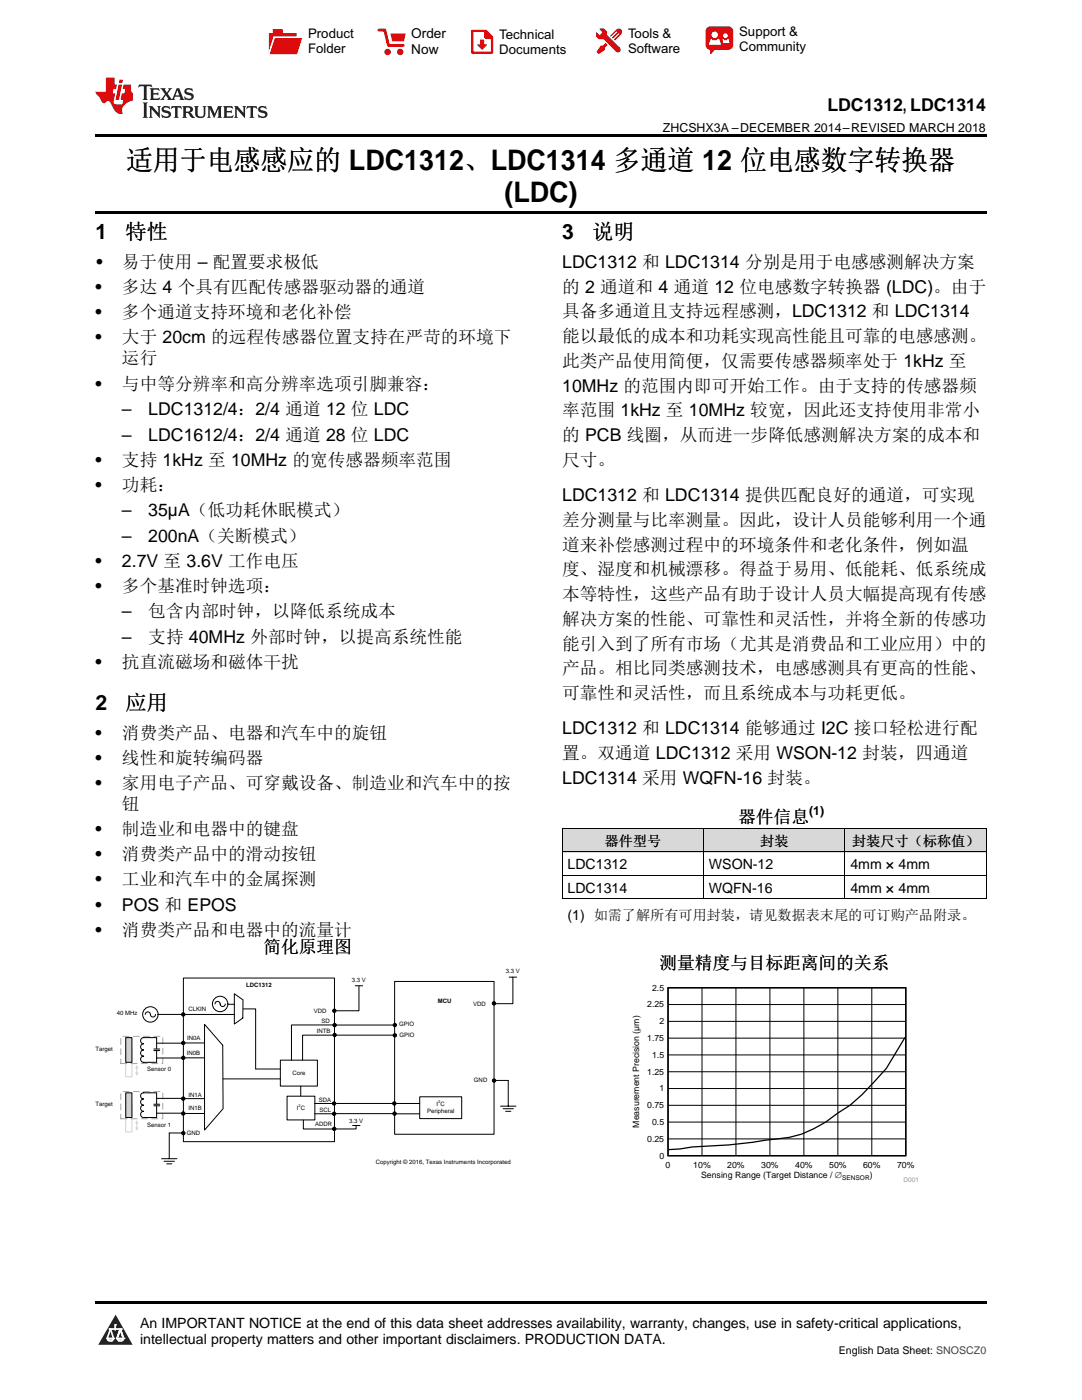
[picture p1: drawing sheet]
<svg xmlns="http://www.w3.org/2000/svg" width="216mm" height="279mm" viewBox="0 0 216 279" stroke-linecap="round" stroke-linejoin="round" font-family="sans-serif">
<g fill="#d8d8d8">
<path d="M112.2 165.4h28.2v4.7h-28.2z"/>
<path d="M140.4 165.4h28.2v4.7h-28.2z"/>
<path d="M168.6 165.4h28.2v4.7h-28.2z"/>
</g>
<path d="M23.1 262.4l3.4 6h-6.9z" fill="#231f20"/>
<path d="M21.4 267.1h1.2l-.3 .5h-.3a.55 .55 0 0 1-.6-.5z" fill-rule="evenodd" fill="#fff"/>
<path d="M21.4 267.1h1.2l-.3 .5h-.3a.55 .55 0 0 1-.6-.5z" fill="none" stroke="#231f20" stroke-width=".34"/>
<path d="M21.4 267.1l1.2 .1-.3 .4h-.5z" fill="none" stroke="#fff" stroke-width=".34"/>
<path d="M23 265.3h.1" fill="none" stroke="#fff" stroke-width=".34"/>
<path d="M23 264.4v.9z" fill="#fff"/>
<path d="M23 264.4v.9z" fill="none" stroke="#fff" stroke-width=".34"/>
<circle cx="23" cy="264.4" r=".17" fill="#fff"/>
<path d="M21.9 265.2h.1" fill="none" stroke="#fff" stroke-width=".34"/>
<path d="M21.9 265.2h2.3z" fill="#fff"/>
<path d="M21.9 265.2h2.3z" fill="none" stroke="#fff" stroke-width=".34"/>
<circle cx="24.2" cy="265.2" r=".17" fill="#fff"/>
<path d="M23.3 267.1h.1" fill="none" stroke="#fff" stroke-width=".34"/>
<path d="M24 265.2l-.7 1.9z" fill="#fff"/>
<path d="M24 265.2l-.7 1.9z" fill="none" stroke="#fff" stroke-width=".34"/>
<path d="M24 265.2l.7 1.9z" fill="#fff"/>
<path d="M24 265.2l.7 1.9z" fill="none" stroke="#fff" stroke-width=".34"/>
<path d="M24.6 267.1h.1" fill="none" stroke="#fff" stroke-width=".34"/>
<circle cx="21.4" cy="267.1" r=".17" fill="#fff"/>
<path d="M22.1 265.2l-.7 1.9z" fill="#fff"/>
<path d="M22.1 265.2l-.7 1.9z" fill="none" stroke="#fff" stroke-width=".34"/>
<path d="M22.1 265.2l.5 1.9z" fill="#fff"/>
<path d="M22.1 265.2l.5 1.9z" fill="none" stroke="#fff" stroke-width=".34"/>
<circle cx="22.6" cy="267.1" r=".17" fill="#fff"/>
<path d="M23.4 267.1h1.3a.65 .65 0 0 1-.7 .5 .65 .65 0 0 1-.6-.5z" fill-rule="evenodd" fill="#fff"/>
<path d="M23.4 267.1h1.3a.65 .65 0 0 1-.7 .5 .65 .65 0 0 1-.6-.5z" fill="none" stroke="#231f20" stroke-width=".34"/>
<path d="M23.4 267.1h1.3l-.4 .5h-.6z" fill="none" stroke="#fff" stroke-width=".34"/>
<path d="M23.3 267.1h.1" fill="none" stroke="#fff" stroke-width=".34"/>
<circle cx="24.7" cy="267.1" r=".17" fill="#fff"/>
<path d="M19 259.7h177.8v.5h-177.8z" fill="#000"/>
<path d="M125.9 196.4h57.3v39.6h-57.3z" fill-rule="evenodd" fill="#fff"/>
<path d="M133.3 197.1h47.4v33.5h-47.4zM180.6 207l-3.7 6.2-4.9 5.2-2.4 2.2-2.4 1.5a21.8 21.8 0 0 1-12.1 5.2l-9.7 1.2-7.3 .4-2.4 .4-2.3 .1" fill="none" stroke="#000" stroke-width=".25"/>
<g fill="none" stroke="#000" stroke-width=".2">
<path d="M36.6 195.2h30.1v32.6h-30.1zM46.8 198.3l1.7 1.2v3.7l-1.7 1.2zM140.1 197.1v33.5M146.8 197.1v33.5M153.6 197.1v33.5M160.4 197.1v33.5M167.2 197.1v33.5M174 197.1v33.5M36.2 208.1h4.6M36.2 211.1h4.6M36.2 219.3h4.6M36.5 202.5h10.3"/>
<path d="M40.8 204.4l3.6 4.2 .1 12.7-3.7 4.2zM42.9 200.4a.51 .51 0 0 1 .5-.5 .51 .51 0 0 1 .5 .5 .51 .51 0 0 0 .5 .5 .51 .51 0 0 0 .6-.5M44.5 215.3h11.4M45.5 200.4h1.3M48.5 201.3h2.5v12h4.9M55.9 211.6h7.4v5.2h-7.4zM57.3 218.8h5.5v4.7h-5.5zM60 216.8v1.9M66.4 206.6h-6v5M66.4 204.6h-8.2v7M133.3 217.2h47.4M133.3 213.9h47.4"/>
<path d="M133.3 210.5h47.4M133.3 207.2h47.4M133.3 203.8h47.4M133.3 200.5h47.4M36.2 222.2h4.6M60.5 223.6v1.7h6.2M62.8 220.2h3.8M62.8 222.3h3.8M133.3 227.3h47.4M133.3 223.9h47.4M133.3 220.6h47.4"/>
<circle cx="36.6" cy="202.5" r=".34"/>
<circle cx="36.6" cy="211.1" r=".34"/>
<circle cx="36.6" cy="208.1" r=".34"/>
<circle cx="36.6" cy="219.3" r=".34"/>
<circle cx="43.9" cy="200.4" r="1.54"/>
<circle cx="66.7" cy="201.7" r=".34"/>
<circle cx="66.8" cy="206.6" r=".34"/>
<circle cx="66.8" cy="204.6" r=".34"/>
<circle cx="36.6" cy="222.2" r=".34"/>
<circle cx="36.6" cy="226.1" r=".34"/>
<circle cx="66.7" cy="220.2" r=".34"/>
<circle cx="66.7" cy="222.3" r=".34"/>
<circle cx="66.7" cy="225.3" r=".34"/>
</g>
<g fill="#000">
<circle cx="36.6" cy="202.5" r=".34"/>
<circle cx="36.6" cy="211.1" r=".34"/>
<circle cx="36.6" cy="208.1" r=".34"/>
<circle cx="36.6" cy="219.3" r=".34"/>
<circle cx="66.7" cy="201.7" r=".34"/>
<circle cx="66.8" cy="206.6" r=".34"/>
<circle cx="66.8" cy="204.6" r=".34"/>
<circle cx="36.6" cy="222.2" r=".34"/>
<circle cx="36.6" cy="226.1" r=".34"/>
<circle cx="66.7" cy="220.2" r=".34"/>
<circle cx="66.7" cy="222.3" r=".34"/>
<circle cx="66.7" cy="225.3" r=".34"/>
</g>
<path d="M27.3 213.1v1" fill="none" stroke="#d2d2d2" stroke-width=".2"/>
<g fill="#d2d2d2">
<path d="M27.3 212.6l.3 .6h-.6z"/>
<path d="M27 214h.6l-.3 .7z"/>
</g>
<path d="M25.1 209.5h1.2v5.4h-1.2z" fill="none" stroke="#d2d2d2" stroke-width=".2"/>
<path d="M24.1 206.8h8.4v5.5h-8.4z" fill="none" stroke="#a5a5a5" stroke-width=".2" stroke-dasharray="1.2 .9"/>
<path d="M29.9 207.1h-1.2a.62 .62 0 0 0-.6 .6 .62 .62 0 0 0 .6 .6 .62 .62 0 0 0-.6 .6 .62 .62 0 0 0 .6 .6 .62 .62 0 0 0-.6 .7 .62 .62 0 0 0 .6 .6 .62 .62 0 0 0-.6 .6 .62 .62 0 0 0 .6 .6h2.6v-2.3M29.9 207.1h1.4v2.2M30.7 209.4h1.2M30.7 209.7h1.2M31.3 208.2h4.9M31.3 211.1h4.9" fill="none" stroke="#000" stroke-width=".2"/>
<path d="M25.1 207.1h1.2v4.9h-1.2z" fill-rule="evenodd" fill="#d2d2d2"/>
<g fill="none" stroke="#000" stroke-width=".2">
<path d="M70.9 196.7h1.5M71.6 196.7v5h-4.5M78.7 195.9h19.9v30.5h-19.9zM101.6 195h1.5M102.3 195v5.3h-3.5M25.1 207.1h1.2v4.9h-1.2zM29 202.5a.51 .51 0 0 1 .5-.6 .51 .51 0 0 1 .5 .6 .51 .51 0 0 0 .5 .5 .51 .51 0 0 0 .5-.5M31.5 202.5h4.7M67.1 204.6h11.3M67.2 206.6h11.2M83.7 218.9h8.4v4.3h-8.4zM99 215.6h2.4v5.2"/>
<path d="M32.2 231.2h3.1M32.7 231.8h2.1M33.3 232.3h1M36.2 226.1h-2.4v5.1M67 222.3h11.7M67.1 220.2h11.6M70.4 224.6h1.4M71.1 224.7v.6h-4.1M79 222.3h4.7M79 220.2h4.7M99.9 220.8h3.1M100.4 221.3h2"/>
<path d="M100.9 221.8h1"/>
<circle cx="30" cy="202.5" r="1.54"/>
<circle cx="78.8" cy="204.6" r=".34"/>
<circle cx="78.8" cy="206.6" r=".34"/>
<circle cx="98.6" cy="200.2" r=".34"/>
<circle cx="98.6" cy="215.7" r=".34"/>
<circle cx="78.7" cy="220.2" r=".34"/>
<circle cx="78.7" cy="222.2" r=".34"/>
</g>
<g fill="#000">
<circle cx="78.8" cy="204.6" r=".34"/>
<circle cx="78.8" cy="206.6" r=".34"/>
<circle cx="98.6" cy="200.2" r=".34"/>
<circle cx="98.6" cy="215.7" r=".34"/>
<circle cx="78.7" cy="220.2" r=".34"/>
<circle cx="78.7" cy="222.2" r=".34"/>
</g>
<path d="M27.3 224.2v.9" fill="none" stroke="#d2d2d2" stroke-width=".2"/>
<g fill="#d2d2d2">
<path d="M27.3 223.6l.3 .6h-.6z"/>
<path d="M27 225h.6l-.3 .7z"/>
</g>
<path d="M25.1 220.5h1.2v5.4h-1.2z" fill="none" stroke="#d2d2d2" stroke-width=".2"/>
<path d="M24.1 217.8h8.4v5.5h-8.4z" fill="none" stroke="#a5a5a5" stroke-width=".2" stroke-dasharray="1.2 .9"/>
<path d="M29.9 218.1h-1.2a.62 .62 0 0 0-.6 .6 .62 .62 0 0 0 .6 .6 .62 .62 0 0 0-.6 .6 .62 .62 0 0 0 .6 .7 .62 .62 0 0 0-.6 .6 .62 .62 0 0 0 .6 .6 .62 .62 0 0 0-.6 .6 .62 .62 0 0 0 .6 .6h2.6v-2.3M29.9 218.1h1.4v2.2M31.3 219.2h4.9M30.7 220.4h1.2M30.7 220.7h1.2M31.3 222.2h4.9" fill="none" stroke="#000" stroke-width=".2"/>
<path d="M25.1 218.1h1.2v4.9h-1.2z" fill-rule="evenodd" fill="#d2d2d2"/>
<path d="M112.2 179.3h84.6M112.2 174.7h84.6M112.2 170h84.6M112.2 165.4h84.6M112.2 165.4v14M140.4 165.4v14M168.6 165.4v14M196.8 165.4v14M25.1 218.1h1.2v4.9h-1.2z" fill="none" stroke="#000" stroke-width=".2"/>
<path d="M19 26.8h177.8v.6h-177.8zM19 42.2h177.8v.6h-177.8z" fill="#000"/>
<path d="M27.7 16.9l-.1 .6 .6-.3h.5v.2v2.2l-.2 .4h1l-.2-.4v-2.2v-.2h.5l.6 .3-.2-.6zM29.9 17.6l.2 .4v1.6l-.2 .4h1.9l.1-.6a1.09 1.09 0 0 1-1.3 .1v-.6h.6l.4 .2v-.7l-.2 .2h-.8v-.6l.2-.1a1.01 1.01 0 0 1 1 .3l-.1-.6zM32 17.6l.9 1.2-1 1.2h.9l-.2-.3 .5-.7 .5 .7-.3 .3h1.7l-.2-.3 .1-.4h1l.1 .4-.2 .3h1l-.3-.4-.7-2h-.5l-1 2.2-.8-1.1 .9-1.1h-.9l.2 .2-.4 .7-.4-.7 .2-.2zM35.4 18l.4 1h-.8zM37 17.7a.66 .66 0 0 0-.2 .8 .66 .66 0 0 0 .6 .4l.7 .2 .1 .2a.8 .8 0 0 1-.7 .4 .8 .8 0 0 1-.7-.5l.1 .8 .2-.2a.94 .94 0 0 0 1.1 .1 .94 .94 0 0 0 .4-.9 1.48 1.48 0 0 0-1.3-.6v-.4a1.1 1.1 0 0 1 1.2 .2l-.2-.6-.2 .1-.5-.1zM28.5 20.4l.2 .4v2.3l-.2 .4h1l-.2-.4v-2.3l.2-.4zM29.7 21.2l.2 .4v1.5l-.2 .4h.8l-.3-.4 .1-1.3 1.6 1.8v-2l.2-.4h-.7l.2 .2v1.1l-1.2-1.3zM32.5 21.3a.66 .66 0 0 0-.2 .8 .66 .66 0 0 0 .6 .4l.6 .2 .2 .2a.8 .8 0 0 1-.8 .4 .8 .8 0 0 1-.7-.5l.2 .7 .2-.1a.94 .94 0 0 0 1 .1 .94 .94 0 0 0 .5-1 1.47 1.47 0 0 0-1.3-.6l-.1-.3a1.1 1.1 0 0 1 1.3 .2l-.2-.6-.2 .1-.5-.2zM34.3 21.2l-.2 .6a.64 .64 0 0 1 .8-.3v1.6l-.2 .4h1l-.3-.4 .1-1.6a.66 .66 0 0 1 .8 .3l-.2-.6zM36.3 21.2l.3 .4v1.5l-.3 .4h1l-.2-.2v-.7h.5l.1 .1a.8 .8 0 0 0 1.2 .7l-1-1a.62 .62 0 0 0 .6-.5 .62 .62 0 0 0-.6-.7zM37.1 21.5h.1a.48 .48 0 0 1 .6 0 .48 .48 0 0 1 .1 .6l-.2 .1-.6 .1zM38.7 21.2l.2 .2a2.29 2.29 0 0 0 .4 2 1.05 1.05 0 0 0 1.7-.7v-1.3l.2-.2h-.8l.2 .4v1.1a.61 .61 0 0 1-.6 .6 .61 .61 0 0 1-.6-.6v-1.1l.3-.4zM41.3 21.2l.3 .4v1.5l-.3 .4h.8l-.2-.4v-1.4l.8 1.9 .9-1.9v1.4l-.2 .4h.9l-.2-.4v-1.5l.2-.4h-.8l-.7 1.5-.6-1.5zM44.5 21.2l.2 .4v1.5l-.2 .4h1.9l.2-.6a1.1 1.1 0 0 1-1.4 .2v-.7h.6l.4 .2v-.6l-.2 .1-.8 .1v-.6l.2-.1a1.02 1.02 0 0 1 1.1 .2l-.2-.5zM46.7 21.2l.2 .4v1.5l-.2 .4h.8l-.3-.4 .1-1.3 1.6 1.8v-2l.2-.4h-.7l.2 .2v1.1l-1.2-1.3zM49.3 21.2l-.1 .6a.64 .64 0 0 1 .8-.3v1.6l-.3 .4h1l-.2-.4v-1.6a.66 .66 0 0 1 .8 .3l-.1-.6zM51.7 21.3a.66 .66 0 0 0-.2 .7 .66 .66 0 0 0 .7 .5l.6 .2 .1 .2a.8 .8 0 0 1-.7 .4 .8 .8 0 0 1-.7-.5l.1 .7 .2-.1a.94 .94 0 0 0 1.1 .1 .94 .94 0 0 0 .4-1 1.48 1.48 0 0 0-1.2-.6l-.1-.3a1.1 1.1 0 0 1 1.2 .2l-.2-.6-.1 .1-.6-.2z" fill="#231f20"/>
<path d="M21.1 15.5v2.8h-2v.4l.9 .9a.96 .96 0 0 0 1 1 .59 .59 0 0 1 .5-.4 .59 .59 0 0 1 .5 .3l.4 .8a1.61 1.61 0 0 0 2.1 1.3 1.63 1.63 0 0 1 1.1-2.2l.9-.3v-1.5a1.6 1.6 0 0 1-.4-1.7h-1.4l-.2 .9h.5l-.2 .8h-.5l-.2 1v.3h.5l-.2 .9h-.7a.74 .74 0 0 1-1-.6l.3-1.6h-.5l.2-.8h.5l.1-.9h-.4v-1.4zM23.7 16.9l-.7 3h.8l.6-3zM23.8 15.9l-.1 .7h.7l.2-.7z" fill="#ee1d23"/>
<g fill="#d60000">
<path d="M54.4 5.8h2v.8h2.8v4.2h-5.5v-4.2h.7z" fill-rule="evenodd"/>
<path d="M54.7 7.5h5.6l-1 3.3h-5.6z" fill-rule="evenodd"/>
</g>
<path d="M54.6 7.4h5.8l-.1 .1h-5.5l-1.1 3.3z" fill-rule="evenodd" fill="#fff"/>
<path d="M54.6 7.4h5.8l-.1 .1h-5.5l-1.1 3.3z" fill="none" stroke="#fff" stroke-width=".2"/>
<path d="M75.6 6h1.2l.7 3.1h3" fill="none" stroke="#d60000" stroke-width=".56"/>
<g fill="#d60000">
<path d="M77.9 6.7h3.1l-.4 1.5h-2.3z" fill-rule="evenodd"/>
<circle cx="77.3" cy="10.4" r=".64"/>
<circle cx="79.9" cy="10.4" r=".64"/>
</g>
<path d="M94.2 6.2h2.7l1.3 1.2v3.1h-4z" fill="none" stroke="#d60000" stroke-width=".44"/>
<g fill="#d60000">
<path d="M95.8 7.9h.8v1h.6l-1 1.1-1-1v-.1h.6z" fill-rule="evenodd"/>
<path d="M96.6 6.2h.3l1.3 1.2v.4h-1.3l-.3-.4z" fill-rule="evenodd"/>
<path d="M119.6 5.7h.9l.6 .6 .1 .7 2.5 2.5-.8 .8-2.3-2.3-1.1-.2-.6-.6v-.8l.7 .6 .5-.4v-.2l-.4-.5z" fill-rule="evenodd"/>
<path d="M119.9 9.1h.4l.5-.5 .4 .4-.5 .5v.4l-1.2 .9-.5-.5z" fill-rule="evenodd"/>
<path d="M123 5.9a.67 .67 0 0 1 .9 0 .67 .67 0 0 1 0 .9z" fill-rule="evenodd"/>
<path d="M123 5.9l.9 .9-1.2 1.2h-.2l.1-.2 .9-.9 .1-.2h-.3l-.9 1h-.2v-.2l.9-1 .1-.2h-.3l-.9 1h-.2v-.2z" fill-rule="evenodd"/>
<circle cx="123.3" cy="9.9" r=".54"/>
</g>
<path d="M121.1 6.3l-.1 .7" fill="none" stroke="#d60000" stroke-width=".2"/>
<g fill="#d60000">
<path d="M141.1 5.5l.6-.2h3.6a.95 .95 0 0 1 1 .9v2.8a.95 .95 0 0 1-1 .9h-3.6a.95 .95 0 0 1-.9-.9v-2.8z" fill-rule="evenodd"/>
<path d="M141.7 9.9h.9l-.7 .9h-.2z" fill-rule="evenodd"/>
</g>
<g fill="#fff">
<path d="M144.3 8.6h1.3z"/>
<path d="M141.8 7.8h.3l.1 .2h.8l.2-.2h.3l.4 1.1h-2.5z" fill-rule="evenodd"/>
<path d="M144.2 7.8h.2l.2 .2h.4l.2-.2h.2l.2 .8h-1.3z" fill-rule="evenodd"/>
<circle cx="142.6" cy="6.9" r=".65"/>
<circle cx="144.8" cy="7.1" r=".48"/>
</g>
<g font-size="5.6">
<text x="25.2" y="33.9">适用于电感感应的 LDC1312、LDC1314 多通道 12 位电感数字转换器</text>
<text x="100.6" y="40.2">(LDC)</text>
</g>
<g font-size="4.2">
<text x="19" y="47.8">1</text>
<text x="25" y="47.8">特性</text>
<text x="112.2" y="47.8">3</text>
<text x="118.1" y="47.8">说明</text>
<text x="19" y="141.7">2</text>
<text x="25" y="141.7">应用</text>
</g>
<g font-size="3.5">
<text x="165.1" y="22.2">LDC1312, LDC1314</text>
<text x="19.2" y="53.5">•</text>
<text x="24.3" y="53.5">易于使用 – 配置要求极低</text>
<text x="112.2" y="53.5">LDC1312 和 LDC1314 分别是用于电感感测解决方案</text>
<text x="19" y="58.5">•</text>
<text x="24.3" y="58.5">多达 4 个具有匹配传感器驱动器的通道</text>
<text x="112.2" y="58.4">的 2 通道和 4 通道 12 位电感数字转换器 (LDC)。由于</text>
<text x="19" y="63.5">•</text>
<text x="24.3" y="63.5">多个通道支持环境和老化补偿</text>
<text x="112.2" y="63.4">具备多通道且支持远程感测，LDC1312 和 LDC1314</text>
<text x="19" y="68.5">•</text>
<text x="24.3" y="68.5">大于 20cm 的远程传感器位置支持在严苛的环境下</text>
<text x="112.2" y="68.3">能以最低的成本和功耗实现高性能且可靠的电感感测。</text>
<text x="19" y="77.8">•</text>
<text x="24.3" y="72.7">运行</text>
<text x="24.3" y="77.8">与中等分辨率和高分辨率选项引脚兼容：</text>
<text x="112.2" y="73.2">此类产品使用简便，仅需要传感器频率处于 1kHz 至</text>
<text x="24.3" y="82.8">–</text>
<text x="29.6" y="82.8">LDC1312/4：2/4 通道 12 位 LDC</text>
<text x="112.2" y="78.2">10MHz 的范围内即可开始工作。由于支持的传感器频</text>
<text x="112.2" y="83.1">率范围 1kHz 至 10MHz 较宽，因此还支持使用非常小</text>
<text x="24.3" y="87.9">–</text>
<text x="29.6" y="87.9">LDC1612/4：2/4 通道 28 位 LDC</text>
<text x="112.2" y="88.1">的 PCB 线圈，从而进一步降低感测解决方案的成本和</text>
<text x="19" y="92.9">•</text>
<text x="24.3" y="92.9">支持 1kHz 至 10MHz 的宽传感器频率范围</text>
<text x="112.2" y="93">尺寸。</text>
<text x="19" y="97.9">•</text>
<text x="24.3" y="97.9">功耗：</text>
<text x="112.2" y="100">LDC1312 和 LDC1314 提供匹配良好的通道，可实现</text>
<text x="24.3" y="103">–</text>
<text x="29.6" y="103">35µA（低功耗休眠模式）</text>
<text x="112.2" y="105">差分测量与比率测量。因此，设计人员能够利用一个通</text>
<text x="19" y="113.1">•</text>
<text x="24.3" y="108.1">–</text>
<text x="24.3" y="113.1">2.7V 至 3.6V 工作电压</text>
<text x="29.6" y="108.1">200nA（关断模式）</text>
<text x="112.2" y="109.9">道来补偿感测过程中的环境条件和老化条件，例如温</text>
<text x="19" y="118.1">•</text>
<text x="24.3" y="118.1">多个基准时钟选项：</text>
<text x="112.2" y="114.8">度、湿度和机械漂移。得益于易用、低能耗、低系统成</text>
<text x="112.2" y="119.8">本等特性，这些产品有助于设计人员大幅提高现有传感</text>
<text x="24.3" y="123.2">–</text>
<text x="29.6" y="123.2">包含内部时钟，以降低系统成本</text>
<text x="112.2" y="124.7">解决方案的性能、可靠性和灵活性，并将全新的传感功</text>
<text x="24.3" y="128.3">–</text>
<text x="29.6" y="128.3">支持 40MHz 外部时钟，以提高系统性能</text>
<text x="112.2" y="129.6">能引入到了所有市场（尤其是消费品和工业应用）中的</text>
<text x="19" y="133.3">•</text>
<text x="24.3" y="133.3">抗直流磁场和磁体干扰</text>
<text x="112.2" y="134.6">产品。相比同类感测技术，电感感测具有更高的性能、</text>
<text x="112.2" y="139.5">可靠性和灵活性，而且系统成本与功耗更低。</text>
<text x="19" y="147.4">•</text>
<text x="24.3" y="147.4">消费类产品、电器和汽车中的旋钮</text>
<text x="112.2" y="146.5">LDC1312 和 LDC1314 能够通过 I2C 接口轻松进行配</text>
<text x="19" y="152.4">•</text>
<text x="24.3" y="152.4">线性和旋转编码器</text>
<text x="112.2" y="151.5">置。双通道 LDC1312 采用 WSON-12 封装，四通道</text>
<text x="19" y="157.4">•</text>
<text x="24.3" y="157.4">家用电子产品、可穿戴设备、制造业和汽车中的按</text>
<text x="24.3" y="161.7">钮</text>
<text x="112.2" y="156.4">LDC1314 采用 WQFN-16 封装。</text>
<text x="19" y="166.7">•</text>
<text x="24.3" y="166.7">制造业和电器中的键盘</text>
<text x="147.3" y="164.1">器件信息</text>
<text x="19" y="171.7">•</text>
<text x="24.3" y="171.7">消费类产品中的滑动按钮</text>
<text x="19" y="176.7">•</text>
<text x="24.3" y="176.7">工业和汽车中的金属探测</text>
<text x="19" y="181.7">•</text>
<text x="24.3" y="181.7">POS 和 EPOS</text>
<text x="19" y="186.7">•</text>
<text x="24.3" y="186.7">消费类产品和电器中的流量计</text>
<text x="52.6" y="190.3">简化原理图</text>
<text x="131.6" y="193.4">测量精度与目标距离间的关系</text>
</g>
<g font-size="2.8">
<text x="113.2" y="173.5">LDC1312</text>
<text x="120.6" y="168.8">器件型号</text>
<text x="141.5" y="173.5">WSON-12</text>
<text x="151.7" y="168.8">封装</text>
<text x="169.7" y="173.5">4mm × 4mm</text>
<text x="170" y="168.8">封装尺寸（标称值）</text>
<text x="113.2" y="178.1">LDC1314</text>
<text x="141.5" y="178.1">WQFN-16</text>
<text x="169.7" y="178.1">4mm × 4mm</text>
<text x="113.2" y="183.6">(1) 如需了解所有可用封装，请见数据表末尾的可订购产品附录。</text>
<text x="27.9" y="265">An IMPORTANT NOTICE at the end of this data sheet addresses availability, warranty, changes, use in safety-critical applications,</text>
<text x="27.9" y="268.2">intellectual property matters and other important disclaimers. PRODUCTION DATA.</text>
</g>
<g font-size="2.7">
<text x="82.1" y="7.7">Order</text>
<text x="82.1" y="10.7">Now</text>
</g>
<g font-size="2.6">
<text x="61.5" y="7.6">Product</text>
<text x="61.5" y="10.6">Folder</text>
<text x="99.6" y="7.8">Technical</text>
<text x="99.6" y="10.8">Documents</text>
<text x="125.3" y="7.6">Tools &amp;</text>
<text x="125.3" y="10.6">Software</text>
<text x="147.5" y="7.2">Support &amp;</text>
<text x="147.5" y="10.2">Community</text>
</g>
<g font-size="2.5">
<text x="132.3" y="26.3">ZHCSHX3A –DECEMBER 2014–REVISED MARCH 2018</text>
<text x="161.4" y="162.7">(1)</text>
</g>
<text font-size="2.1" x="167.4" y="270.2">English Data Sheet: SNOSCZ0</text>
<g font-size="1.7">
<text x="130.1" y="197.7">2.5</text>
<text x="129.1" y="201.1">2.25</text>
<text x="129.1" y="207.8">1.75</text>
<text x="131.6" y="204.4">2</text>
<text x="129.1" y="214.5">1.25</text>
<text x="130.1" y="211.1">1.5</text>
<text x="129.1" y="221.2">0.75</text>
<text x="131.6" y="217.8">1</text>
<text x="127.5" y="225.1" transform="rotate(-90 127.5 225.1)">Measurement Precision (µm)</text>
<text x="129.1" y="227.9">0.25</text>
<text x="130.1" y="224.5">0.5</text>
<text x="131.6" y="231.2">0</text>
<text x="132.8" y="233.2">0</text>
<text x="138.3" y="233.2">10%</text>
<text x="145.1" y="233.2">20%</text>
<text x="151.9" y="233.2">30%</text>
<text x="158.7" y="233.2">40%</text>
<text x="165.5" y="233.2">50%</text>
<text x="172.2" y="233.2">60%</text>
<text x="179" y="233.2">70%</text>
<text x="139.9" y="235.2">Sensing Range (Target Distance / á</text>
<text x="173.5" y="235.2">)</text>
</g>
<text font-size="1.3" x="168" y="235.5">SENSOR</text>
<text font-size="1.3" fill="#999" x="180.3" y="235.9">D001</text>
<g font-size="1.2">
<text x="49.1" y="197">LDC1312</text>
<text x="70.2" y="195.9">3.3 V</text>
<text x="100.9" y="194.2">3.3 V</text>
<text x="23.3" y="202.6">40 MHz</text>
<text x="37.6" y="201.7">CLKIN</text>
<text x="62.6" y="202.1">VDD</text>
<text x="87.4" y="200.2">MCU</text>
<text x="94.4" y="200.8">VDD</text>
<text x="19" y="209.7">Target</text>
<text x="37.4" y="207.5">IN0A</text>
<text x="63.2" y="206.2">INTB</text>
<text x="64.2" y="204.2">SD</text>
<text x="79.6" y="204.8">GPIO</text>
<text x="79.7" y="207">GPIO</text>
<text x="29.3" y="213.8">Sensor 0</text>
<text x="37.3" y="210.6">IN0B</text>
<text x="58.3" y="214.5">Core</text>
<text x="19" y="220.8">Target</text>
<text x="37.6" y="221.6">IN1B</text>
<text x="37.6" y="218.9">IN1A</text>
<text x="59.2" y="221.5">I C</text>
<text x="63.6" y="219.9">SDA</text>
<text x="63.8" y="221.9">SCL</text>
<text x="87.1" y="220.7">I C</text>
<text x="94.6" y="216">GND</text>
<text x="29.3" y="224.8">Sensor 1</text>
<text x="37.3" y="226.4">GND</text>
<text x="62.9" y="224.8">ADDR</text>
<text x="69.7" y="224">3.3 V</text>
<text x="85.2" y="222.1">Peripheral</text>
<text x="75" y="232.2">Copyright © 2016, Texas Instruments Incorporated</text>
</g>
<g font-size=".8">
<text x="59.6" y="220.9">2</text>
<text x="87.5" y="220.1">2</text>
</g>
</svg>
